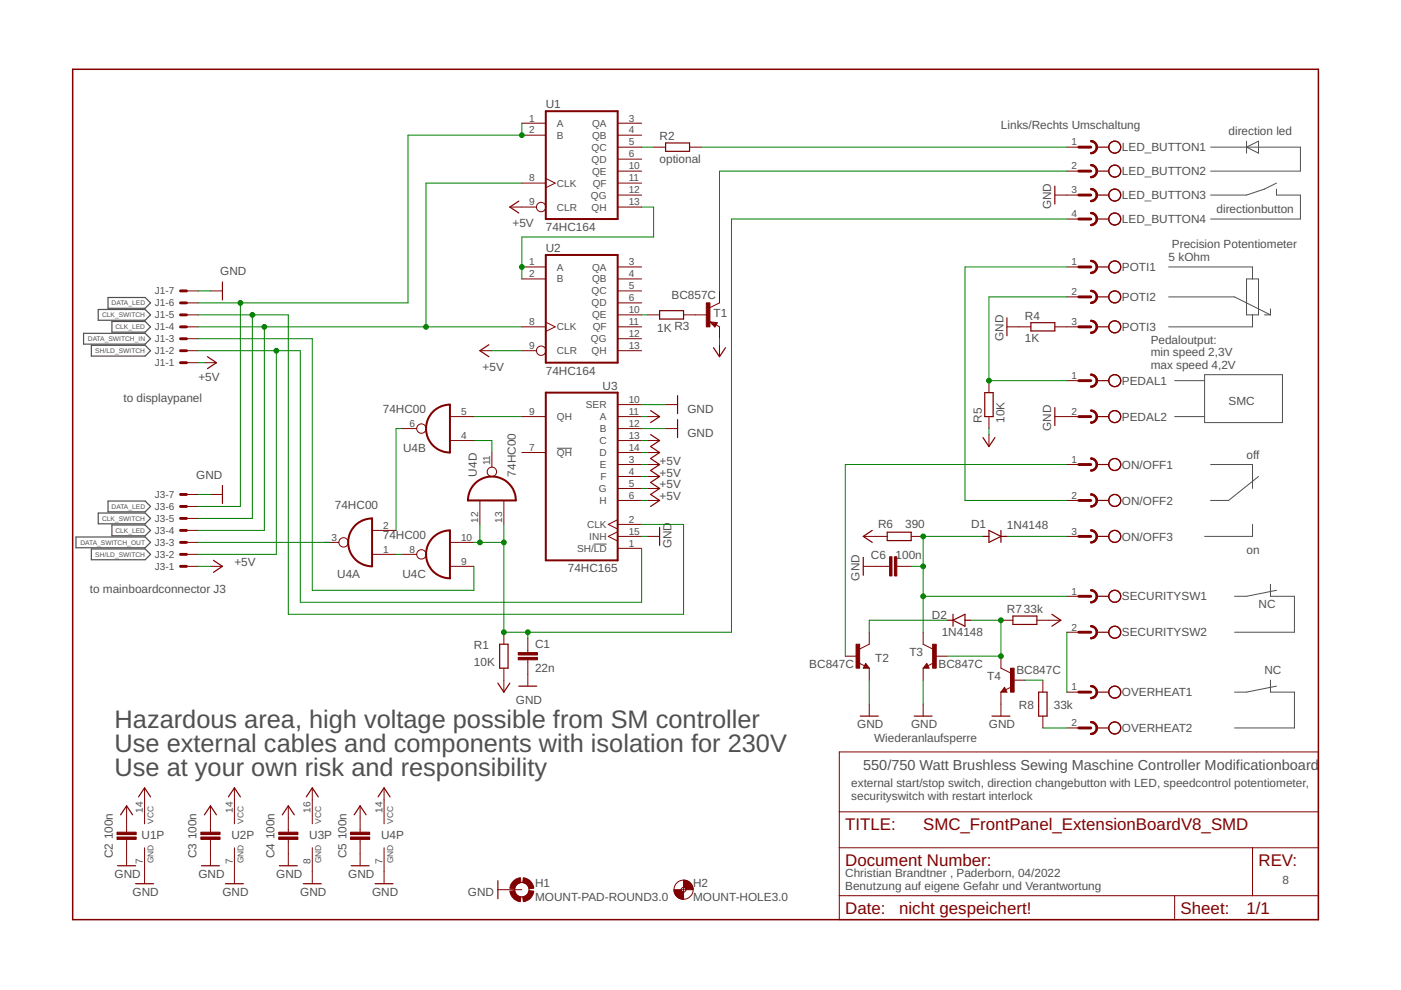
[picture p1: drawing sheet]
<svg xmlns="http://www.w3.org/2000/svg" width="297mm" height="210mm" viewBox="0 0 297 210" stroke-linecap="round" stroke-linejoin="round" font-family="sans-serif">
<g fill="none" stroke="#505050" stroke-width=".21">
<path d="M256.7 31.2h19v5.1h-19M264.3 29.9v2.6M264.3 31.2l2.5-1.3v2.6zM270.6 38.8l-2.5 1.3-3.8 1.3h-7.6M247.8 56.6h17.8v2.5M264.3 59.1h2.5v7.7h-2.5zM270.6 40.1v1.3h5.1v5h-19M247.8 62.9h13.9l7.7 3.9M255.4 79.4h16.5v10.2h-16.5zM265.6 66.8v2.5h-17.8M268.1 66.8h1.3M269.4 65.5v1.3"/>
<path d="M118.1 95h3.2M249 80.7h6.4M249 88.3h6.4M256.7 98.5h8.9v5.1M125.9 115.4h2.7M265.6 111.2v2.5h-10.2M266.8 101l-6.3 5.1h-3.8M269.4 123.9v2.5h5v7.6h-12.7M270.6 125.2l-6.3 1.2h-2.6M269.4 144.2v2.5h5v7.6h-12.7M270.6 145.5l-6.3 1.2h-2.6"/>
</g>
<path d="M17.7 70.7h13.1l1.1 1.1-1.1 1.2h-13.1zM19.4 73.2h11.4l1.1 1.2-1.1 1.1h-11.4zM20.8 65.6h10l1.1 1.2-1.1 1.1h-10zM22.9 63.1h7.9l1.1 1.1-1.1 1.2h-7.9zM23.7 68.2h7.1l1.1 1.1-1.1 1.1h-7.1zM16.1 113.9h14.7l1.1 1.1-1.1 1.1h-14.7zM19.4 116.4h11.4l1.1 1.1-1.1 1.2h-11.4zM20.8 108.8h10l1.1 1.1-1.1 1.2h-10zM22.9 106.2h7.9l1.1 1.2-1.1 1.1h-7.9zM23.7 111.3h7.1l1.1 1.2-1.1 1.1h-7.1z" fill="none" stroke="#505050" stroke-width=".25"/>
<path d="M115.7 23.6h15.3v22.8h-15.3zM115.7 54.1h15.3v22.8h-15.3zM91.9 87.2l1.6-1.1 1.9-.3v10.1a5.1 5.1 0 0 1-4.7-3.2 5.1 5.1 0 0 1 1.2-5.5zM115.7 83.2h15.3v35.6h-15.3zM75.4 111.3l1.6-1 1.9-.4v10.2a5.1 5.1 0 0 1-4.7-3.2 5.1 5.1 0 0 1 1.2-5.6zM91.9 113.8l1.6-1 1.9-.3v10.1a5.1 5.1 0 0 1-4.7-3.2 5.1 5.1 0 0 1 1.2-5.6zM100.6 102.6a5.1 5.1 0 0 1 5.6-1.2 5.1 5.1 0 0 1 3.2 4.7h-10.2l.2-1.3a5 5 0 0 1 1.2-2.2z" fill="none" stroke="#800000" stroke-width=".42"/>
<g fill="none" stroke="#800000" stroke-width=".21">
<path d="M110.6 26.1h5.1M110.6 28.7h5.1M110.6 38.8h5.1M115.7 37.8l2 1-2 1M131 26.1h5M131 28.7h5M131 31.2h5M131 33.7h5M131 38.8h5M131 36.3h5M138.6 31.2h2.5M146.2 31.2h2.5"/>
<path d="M226.2 31.2h2.5M226.2 36.3h2.5M108.1 43.9h5.6M110.6 56.6h5.1M110.6 59.1h5.1M131 43.9h5M131 41.4h5M131 56.6h5M131 59.1h5M223.6 41.4h5.1M226.2 56.6h2.5M226.2 46.4h2.5"/>
<path d="M39.5 61.7h2.6M39.5 64.2h2.6M39.5 69.3h2.6M39.5 74.4h2.6M39.5 66.8h2.6M39.5 71.8h2.6M39.5 76.9h2.6M43.3 76.9h2.6M44.6 61.7h2.6M101.7 74.4h2.6M110.6 69.3h5.1M110.6 74.4h3.1"/>
<path d="M115.7 68.3l2 1-2 1M131 61.7h5M131 64.2h5M131 69.3h5M131 74.4h5M131 66.8h5M131 71.8h5M137.3 66.8h2.5M144.9 66.8h5.1M150.5 68.2l1.6 .2-.5 .9zM151.8 68.9l.7 .4v2.5M152.5 61.7v2.5l-2 1"/>
<path d="M152.5 73.1v2.5M213.5 69.3h5.1M223.6 69.3h5.1M226.2 62.9h2.5M85.2 90.9h3.1M95.4 88.3h5.1M95.4 93.4h5.1M104.3 95.9v3.2M110.6 95.9h5.1M110.6 88.3h5.1M131 98.5h5M131 95.9h5"/>
<path d="M131 88.3h5M131 85.8h5M131 90.9h5M131 93.4h5M137.3 98.5h2.5M137.3 95.9h2.5M137.3 88.3h2.5M137.3 93.4h2.5M141.1 85.8h2.6M141.1 90.9h2.6M209.7 80.7v2.5M209.7 88.3v2.6"/>
<path d="M209.7 92.1v2.6M223.6 88.3h5.1M226.2 98.5h2.5M226.2 80.7h2.5M39.5 104.8h2.6M39.5 117.5h2.6M39.5 115h2.6M39.5 112.5h2.6M39.5 109.9h2.6M39.5 107.4h2.6M44.6 104.8h2.6M68.7 115h3.1"/>
<path d="M78.9 117.5h5.1M78.9 112.5h5.1M85.2 117.5h3.1M95.4 115h5.1M101.7 106.1v5.1M106.8 106.1v5.1M131 116.3h5M131 110.2l-2 1 2 1M131 111.2h5M131 101h5M131 103.6h5M131 106.1h5"/>
<path d="M131 112.7l-2 1 2 1M131 113.7h5M137.3 101h2.5M137.3 103.6h2.5M137.3 106.1h2.5M137.3 113.7h2.5M183 113.7h5.1M193.2 113.7h2.5M226.2 106.1h2.5M226.2 113.7h2.5M39.5 120.1h2.6M44.6 120.1h2.6"/>
<path d="M95.4 120.1h5.1M106.8 134v2.6M111.9 135.3v3.1M111.9 139.9v5.6M179.2 139.1h2.6M183 120.1h5.6M184.3 134v2.6l-2 1M190.1 120.1h3.1M195.7 134v2.6l2 1M198.2 139.1h2.6M212.2 131.5h2.6M212.2 139.1v2.6l2 1"/>
<path d="M219.8 131.5h5.1M226.2 126.4h2.5M226.2 134h2.5M106.8 141.7v5M177.9 159.4h101.6v35.6h-101.6zM182.1 140.5l1.2 .7M183.5 140.7l.8 1h-1.3zM184.3 141.7v2.5M184.3 149.3v2.5M195.7 141.7v2.5M195.7 149.3v2.5M196.5 140.7l.5 1h-1.3z"/>
<path d="M198 140.5l-1.3 .7M212.2 146.7v5.1M213 145.7l.5 1h-1.3zM214.5 145.6l-1.3 .6M214.8 144.2h2.5M221.1 144.2v2.5M221.1 151.8v2.5M226.2 146.7h2.5M226.2 154.3h2.5M26.8 170.9v5.5M26.8 178v5.6M30.6 167v7.7"/>
<path d="M30.6 179.7v7.7M44.6 170.9v5.5M44.6 178v5.6M49.7 167v7.7M49.7 179.7v7.7M61.1 170.9v5.5M61.1 178v5.6M66.2 167v7.7M66.2 179.7v7.7M76.3 170.9v5.5M76.3 178v5.6M81.4 167v7.7"/>
<path d="M81.4 179.7v7.7M177.9 179.7h101.6M177.9 172.1h101.6M265.6 179.7v10.2M105.6 188.6h5M144.4 188.6h1M144.9 188.1v1M177.9 189.9h101.6M249 189.9v5.1"/>
<circle cx="114.7" cy="43.9" r=".99"/>
<circle cx="114.7" cy="74.4" r=".99"/>
<circle cx="89.3" cy="90.9" r=".99"/>
<circle cx="72.8" cy="115" r=".99"/>
<circle cx="89.3" cy="117.5" r=".99"/>
<circle cx="104.3" cy="100" r=".99"/>
<circle cx="110.6" cy="188.6" r="1.52"/>
<circle cx="144.9" cy="188.6" r="2.03"/>
<circle cx="144.9" cy="188.6" r=".51"/>
</g>
<g fill="none" stroke="#800000" stroke-width=".25">
<path d="M141.1 30.3h5.1v1.8h-5.1zM223.6 39.5v3.8M232.5 31.2h2.6M232.5 36.3h2.6M47.2 59.8v3.8M110 42.6l-1.9 1.3 1.9 1.3M232.5 56.6h2.6M232.5 41.4h2.6M232.5 46.4h2.6M44 75.6l1.9 1.3-1.9 1.3M103.7 73.1l-2 1.3 2 1.2M139.8 65.9h5.1v1.7h-5.1z"/>
<path d="M151.3 73.7l1.2 1.9 1.3-1.9M151.9 68.5l-.4 .7-.7-.8 1 .1-.3 .4-.3-.2h.3M213.5 67.4v3.8M218.6 68.4h5v1.8h-5zM232.5 62.9h2.6M232.5 69.3h2.6M137.9 92.1l1.9 1.3-1.9 1.3 1.9 1.2-1.9 1.3 1.9 1.3-1.9 1.3 1.9 1.2-1.9 1.3 1.9 1.3-1.9 1.2 1.9 1.3-1.9 1.3M137.9 87.1l1.9 1.2-1.9 1.3M143.7 83.9v3.8M143.7 89v3.8M208.4 92.8l1.3 1.9 1.2-1.9M208.8 83.2h1.8v5.1h-1.8z"/>
<path d="M223.6 86.4v3.8M232.5 80.7h2.6M232.5 88.3h2.6M232.5 98.5h2.6M45.3 118.8l1.9 1.3-1.9 1.2M47.2 102.9v3.8M139.8 111.8v3.8M183 118.2v3.8M184.9 112.5l-1.9 1.2 1.9 1.3M188.1 112.8h5.1v1.8h-5.1zM208.4 113.7h1.3M209.7 112.5l2.5 1.2-2.5 1.3z"/>
<path d="M212.2 113.7h1.3M212.2 112.5v2.5M232.5 106.1h2.6M232.5 113.7h2.6M105.9 136.6h1.8v5.1h-1.8zM200.8 131.5h1.3M202.1 131.5l2.5-1.3v2.6zM202.1 130.2v2.6M204.6 131.5h1.3M214.8 130.6h5v1.8h-5zM223 130.2l1.9 1.3-1.9 1.3M232.5 126.4h2.6"/>
<path d="M232.5 134h2.6M105.6 144.8l1.2 1.9 1.3-1.9M110 145.5h3.8M182.4 151.8h3.8M183.5 141.2l.2 .2h-.4l.2-.5 .5 .6h-.7M193.8 151.8h3.8M196.5 141.2l-.1 .2h.3l-.2-.5-.5 .6h.7M210.3 151.8h3.8M213 146.2l-.1 .3h.3l-.2-.5-.5 .6h.7M220.2 146.7h1.8v5.1h-1.8zM232.5 146.7h2.6M232.5 154.3h2.6"/>
<path d="M25.6 172.8l1.2-1.9 1.3 1.9M29.4 169l1.2-2 1.3 2M43.3 172.8l1.3-1.9 1.3 1.9M48.4 169l1.3-2 1.3 2M59.9 172.8l1.2-1.9 1.3 1.9M64.9 169l1.3-2 1.3 2M75.1 172.8l1.2-1.9 1.3 1.9M80.2 169l1.2-2 1.3 2M24.9 183.6h3.8M28.7 187.4h3.9M42.7 183.6h3.8M47.8 187.4h3.8"/>
<path d="M59.2 183.6h3.8M64.3 187.4h3.8M74.5 183.6h3.8M79.5 187.4h3.8M105.6 186.7v3.8"/>
<circle cx="236.3" cy="31.2" r="1.27"/>
<circle cx="236.3" cy="36.3" r="1.27"/>
<circle cx="236.3" cy="56.6" r="1.27"/>
<circle cx="236.3" cy="46.4" r="1.27"/>
<circle cx="236.3" cy="41.4" r="1.27"/>
<circle cx="236.3" cy="69.3" r="1.27"/>
<circle cx="236.3" cy="62.9" r="1.27"/>
<circle cx="236.3" cy="88.3" r="1.27"/>
<circle cx="236.3" cy="98.5" r="1.27"/>
<circle cx="236.3" cy="80.7" r="1.27"/>
<circle cx="236.3" cy="106.1" r="1.27"/>
<circle cx="236.3" cy="113.7" r="1.27"/>
<circle cx="236.3" cy="126.4" r="1.27"/>
<circle cx="236.3" cy="134" r="1.27"/>
<circle cx="236.3" cy="154.3" r="1.27"/>
<circle cx="236.3" cy="146.7" r="1.27"/>
</g>
<path d="M15.4 14.7h264.1v180.3h-264.1z" fill="none" stroke="#800000" stroke-width=".32"/>
<g fill="none" stroke="#800000" stroke-width=".61">
<path d="M228.7 31.2h2.6M228.7 36.3h2.6M228.7 56.6h2.6M228.7 41.4h2.6M228.7 46.4h2.6M38.3 76.9h1.2M38.3 74.4h1.2M38.3 71.8h1.2M38.3 69.3h1.2M38.3 66.8h1.2M38.3 64.2h1.2M38.3 61.7h1.2"/>
<path d="M228.7 69.3h2.6M228.7 62.9h2.6M228.7 80.7h2.6M228.7 88.3h2.6M228.7 98.5h2.6M38.3 117.5h1.2M38.3 115h1.2M38.3 112.5h1.2M38.3 109.9h1.2M38.3 107.4h1.2M38.3 104.8h1.2M228.7 106.1h2.6"/>
<path d="M228.7 113.7h2.6M38.3 120.1h1.2M228.7 126.4h2.6M228.7 134h2.6M228.7 146.7h2.6M228.7 154.3h2.6"/>
</g>
<g fill="#800000" stroke="#800000" stroke-width=".21">
<path d="M109.9 139.4h4v.5h-4z"/>
<path d="M109.9 138.4h4v.5h-4z"/>
<path d="M189.6 118h.5v4.1h-.5z"/>
<path d="M188.6 118h.5v4.1h-.5z"/>
<path d="M24.8 176.4h4.1v.6h-4.1z"/>
<path d="M24.8 177.5h4.1v.5h-4.1z"/>
<path d="M42.6 176.4h4.1v.6h-4.1z"/>
<path d="M42.6 177.5h4.1v.5h-4.1z"/>
<path d="M59.1 176.4h4.1v.6h-4.1z"/>
<path d="M59.1 177.5h4.1v.5h-4.1z"/>
<path d="M74.3 176.4h4.1v.6h-4.1z"/>
<path d="M74.3 177.5h4.1v.5h-4.1z"/>
<path d="M149.8 64.2h.7v5.1h-.7z"/>
<path d="M181.5 136.6h.8v5.1h-.8z"/>
<path d="M197.7 136.6h.8v5.1h-.8z"/>
<path d="M214.2 141.7h.8v5h-.8z"/>
</g>
<g fill="#800000" stroke="#800000" stroke-width=".21">
<path d="M231.3 55.2a1.37 1.37 0 0 1 1.4 1.4h-.3l-.1-.5-.3-.4-.7-.2z" fill-rule="evenodd"/>
<path d="M231.3 57.7l.7-.2 .3-.4 .1-.5h.3a1.37 1.37 0 0 1-1.4 1.4z" fill-rule="evenodd"/>
<path d="M231.3 55.2a1.4 1.4 0 0 1 1.4 1.4 1.4 1.4 0 0 1-1.4 1.4v-.3a1.14 1.14 0 0 0 1.1-1.1 1.14 1.14 0 0 0-1.1-1.1z" fill-rule="evenodd"/>
<path d="M231.3 61.6a1.37 1.37 0 0 1 1.4 1.3h-.3l-.1-.5-.3-.4-.7-.2z" fill-rule="evenodd"/>
<path d="M231.3 64.1l.7-.3 .3-.4 .1-.5h.3a1.37 1.37 0 0 1-1.4 1.4z" fill-rule="evenodd"/>
<path d="M231.3 61.6a1.4 1.4 0 0 1 1.4 1.3 1.4 1.4 0 0 1-1.4 1.4v-.2a1.14 1.14 0 0 0 1.1-1.2 1.14 1.14 0 0 0-1.1-1.1z" fill-rule="evenodd"/>
<path d="M231.3 67.9a1.37 1.37 0 0 1 1.4 1.4h-.3l-.1-.5-.3-.4-.7-.2z" fill-rule="evenodd"/>
<path d="M231.3 70.4l.7-.2 .3-.4 .1-.5h.3a1.37 1.37 0 0 1-1.4 1.4z" fill-rule="evenodd"/>
<path d="M231.3 67.9a1.39 1.39 0 0 1 1.4 1.4 1.39 1.39 0 0 1-1.4 1.4v-.3a1.13 1.13 0 0 0 1.1-1.1 1.13 1.13 0 0 0-1.1-1.1z" fill-rule="evenodd"/>
<path d="M231.3 29.8a1.37 1.37 0 0 1 1.4 1.4h-.3l-.1-.5-.3-.4-.7-.2z" fill-rule="evenodd"/>
<path d="M231.3 32.3l.7-.2 .3-.4 .1-.5h.3a1.37 1.37 0 0 1-1.4 1.4z" fill-rule="evenodd"/>
<path d="M231.3 29.8a1.4 1.4 0 0 1 1.4 1.4 1.4 1.4 0 0 1-1.4 1.4v-.3a1.14 1.14 0 0 0 1.1-1.1 1.14 1.14 0 0 0-1.1-1.1z" fill-rule="evenodd"/>
<path d="M231.3 34.9a1.37 1.37 0 0 1 1.4 1.4h-.3l-.1-.5-.3-.4-.7-.3z" fill-rule="evenodd"/>
<path d="M231.3 37.4l.7-.2 .3-.4 .1-.5h.3a1.37 1.37 0 0 1-1.4 1.4z" fill-rule="evenodd"/>
<path d="M231.3 34.9a1.4 1.4 0 0 1 1.4 1.4 1.4 1.4 0 0 1-1.4 1.4v-.3a1.14 1.14 0 0 0 1.1-1.1 1.14 1.14 0 0 0-1.1-1.2z" fill-rule="evenodd"/>
<path d="M231.3 40a1.37 1.37 0 0 1 1.4 1.4h-.3l-.1-.5-.3-.4-.7-.3z" fill-rule="evenodd"/>
<path d="M231.3 42.5l.7-.3 .3-.4 .1-.4h.3a1.37 1.37 0 0 1-1.4 1.4z" fill-rule="evenodd"/>
<path d="M231.3 40a1.4 1.4 0 0 1 1.4 1.4 1.4 1.4 0 0 1-1.4 1.4v-.3a1.14 1.14 0 0 0 1.1-1.1 1.14 1.14 0 0 0-1.1-1.2z" fill-rule="evenodd"/>
<path d="M231.3 45a1.37 1.37 0 0 1 1.4 1.4h-.3l-.1-.5-.3-.3-.7-.3z" fill-rule="evenodd"/>
<path d="M231.3 47.6l.7-.3 .3-.4 .1-.5h.3a1.37 1.37 0 0 1-1.4 1.4z" fill-rule="evenodd"/>
<path d="M231.3 45a1.4 1.4 0 0 1 1.4 1.4 1.4 1.4 0 0 1-1.4 1.4v-.2a1.14 1.14 0 0 0 1.1-1.2 1.14 1.14 0 0 0-1.1-1.1z" fill-rule="evenodd"/>
<path d="M231.3 79.3a1.37 1.37 0 0 1 1.4 1.4h-.3l-.1-.5-.3-.4-.7-.2z" fill-rule="evenodd"/>
<path d="M231.3 81.9l.7-.3 .3-.4 .1-.5h.3a1.37 1.37 0 0 1-1.4 1.4z" fill-rule="evenodd"/>
<path d="M231.3 79.3a1.4 1.4 0 0 1 1.4 1.4 1.4 1.4 0 0 1-1.4 1.4v-.2a1.14 1.14 0 0 0 1.1-1.2 1.14 1.14 0 0 0-1.1-1.1z" fill-rule="evenodd"/>
<path d="M231.3 86.9a1.37 1.37 0 0 1 1.4 1.4h-.3l-.1-.5-.3-.4-.7-.2z" fill-rule="evenodd"/>
<path d="M231.3 89.5l.7-.3 .3-.4 .1-.5h.3a1.37 1.37 0 0 1-1.4 1.4z" fill-rule="evenodd"/>
<path d="M231.3 86.9a1.4 1.4 0 0 1 1.4 1.4 1.4 1.4 0 0 1-1.4 1.4v-.2a1.14 1.14 0 0 0 1.1-1.2 1.14 1.14 0 0 0-1.1-1.1z" fill-rule="evenodd"/>
<path d="M231.3 125a1.37 1.37 0 0 1 1.4 1.4h-.3l-.1-.5-.3-.4-.7-.2z" fill-rule="evenodd"/>
<path d="M231.3 127.6l.7-.3 .3-.4 .1-.5h.3a1.37 1.37 0 0 1-1.4 1.4z" fill-rule="evenodd"/>
<path d="M231.3 125a1.4 1.4 0 0 1 1.4 1.4 1.4 1.4 0 0 1-1.4 1.4v-.2a1.14 1.14 0 0 0 1.1-1.2 1.14 1.14 0 0 0-1.1-1.1z" fill-rule="evenodd"/>
<path d="M231.3 132.7a1.37 1.37 0 0 1 1.4 1.3h-.3l-.1-.5-.3-.3-.7-.3z" fill-rule="evenodd"/>
<path d="M231.3 135.2l.7-.3 .3-.4 .1-.5h.3a1.37 1.37 0 0 1-1.4 1.4z" fill-rule="evenodd"/>
<path d="M231.3 132.7a1.4 1.4 0 0 1 1.4 1.3 1.4 1.4 0 0 1-1.4 1.4v-.2a1.14 1.14 0 0 0 1.1-1.2 1.14 1.14 0 0 0-1.1-1.1z" fill-rule="evenodd"/>
<path d="M231.3 97.1a1.37 1.37 0 0 1 1.4 1.4h-.3l-.1-.5-.3-.4-.7-.3z" fill-rule="evenodd"/>
<path d="M231.3 99.6l.7-.2 .3-.4 .1-.5h.3a1.37 1.37 0 0 1-1.4 1.4z" fill-rule="evenodd"/>
<path d="M231.3 97.1a1.4 1.4 0 0 1 1.4 1.4 1.4 1.4 0 0 1-1.4 1.4v-.3a1.14 1.14 0 0 0 1.1-1.1 1.14 1.14 0 0 0-1.1-1.2z" fill-rule="evenodd"/>
<path d="M231.3 104.7a1.37 1.37 0 0 1 1.4 1.4h-.3l-.1-.5-.3-.4-.7-.2z" fill-rule="evenodd"/>
<path d="M231.3 107.3l.7-.3 .3-.4 .1-.5h.3a1.37 1.37 0 0 1-1.4 1.4z" fill-rule="evenodd"/>
<path d="M231.3 104.7a1.4 1.4 0 0 1 1.4 1.4 1.4 1.4 0 0 1-1.4 1.4v-.2a1.14 1.14 0 0 0 1.1-1.2 1.14 1.14 0 0 0-1.1-1.1z" fill-rule="evenodd"/>
<path d="M231.3 112.3a1.37 1.37 0 0 1 1.4 1.4h-.3l-.1-.5-.3-.4-.7-.2z" fill-rule="evenodd"/>
<path d="M231.3 114.9l.7-.3 .3-.4 .1-.5h.3a1.37 1.37 0 0 1-1.4 1.4z" fill-rule="evenodd"/>
<path d="M231.3 112.3a1.4 1.4 0 0 1 1.4 1.4 1.4 1.4 0 0 1-1.4 1.4v-.2a1.14 1.14 0 0 0 1.1-1.2 1.14 1.14 0 0 0-1.1-1.1z" fill-rule="evenodd"/>
<path d="M111 186.1a2.53 2.53 0 0 1 2.2 2.2l-1 .1a1.51 1.51 0 0 0-1.4-1.3z" fill-rule="evenodd"/>
<path d="M108.7 187l.6-.6 1-.3 .1 1-.8 .5-.5 .8-1-.1 .1-.6z" fill-rule="evenodd"/>
<path d="M108.1 189l1-.2 .2 .7a1.4 1.4 0 0 0 1.1 .7l-.1 1a2.52 2.52 0 0 1-2.2-2.2z" fill-rule="evenodd"/>
<path d="M110.8 190.2l.9-.5 .5-.9 1 .2a2.52 2.52 0 0 1-2.2 2.2z" fill-rule="evenodd"/>
<path d="M231.3 145.4a1.37 1.37 0 0 1 1.4 1.3h-.3l-.1-.5-.3-.4-.7-.2z" fill-rule="evenodd"/>
<path d="M231.3 147.9l.7-.3 .3-.4 .1-.5h.3a1.37 1.37 0 0 1-1.4 1.4z" fill-rule="evenodd"/>
<path d="M231.3 145.4a1.4 1.4 0 0 1 1.4 1.3 1.4 1.4 0 0 1-1.4 1.4v-.2a1.14 1.14 0 0 0 1.1-1.2 1.14 1.14 0 0 0-1.1-1.1z" fill-rule="evenodd"/>
<path d="M231.3 153a1.37 1.37 0 0 1 1.4 1.3h-.3l-.1-.4-.3-.4-.7-.3z" fill-rule="evenodd"/>
<path d="M231.3 155.5l.7-.2 .3-.4 .1-.6h.3a1.37 1.37 0 0 1-1.4 1.4z" fill-rule="evenodd"/>
<path d="M231.3 153a1.39 1.39 0 0 1 1.4 1.4 1.39 1.39 0 0 1-1.4 1.3v-.2a1.13 1.13 0 0 0 1.1-1.1 1.13 1.13 0 0 0-1.1-1.2z" fill-rule="evenodd"/>
<path d="M144.9 186.6a2.04 2.04 0 0 1 2.1 2h-1.6l-.2-.4-.3-.1z" fill-rule="evenodd"/>
<path d="M142.9 188.6h1.5l.1 .3 .4 .2v1.6a2 2 0 0 1-2-2.1z" fill-rule="evenodd"/>
</g>
<g fill="none" stroke="#008000" stroke-width=".21">
<path d="M110.6 38.8h-20.3v30.5M110.6 26.1v2.6h-24.1v35.5h-44.4M136 31.2h2.6M148.7 31.2h77.5M226.2 36.3h-73.7v25.4M136 43.9h2.6v6.3h-28v8.9M226.2 56.6h-21.6v49.5h21.6M226.2 46.4h-71.1v87.6h-48.3v-22.8M42.1 61.7h2.5M42.1 76.9h1.2M42.1 74.4h21.6v53.3h72.3v-11.4M42.1 69.3h68.5"/>
<path d="M42.1 66.8h19v63.4h83.8v-19h-8.9M42.1 71.8h24.1v53.4h34.3v-5.1M51 64.2v43.2h-8.9M53.5 66.8v43.1h-11.4M56 69.3v43.2h-13.9M58.6 74.4v43.1h-16.5M104.3 74.4h6.3M136 66.8h1.3M152.5 71.8v1.3M226.2 62.9h-16.5v17.8h16.5M85.2 90.9h-1.2v21.6M100.5 93.4h3.8v2.5"/>
<path d="M100.5 88.3h10.1M136 85.8h5.1M136 90.9h5.1M136 98.5h1.3M136 95.9h1.3M136 93.4h1.3M136 88.3h1.3M209.7 90.9v1.2M226.2 98.5h-47v40.6M42.1 104.8h2.5M42.1 115h27.9M84 117.5h1.2"/>
<path d="M100.5 115h6.3M101.7 111.2v3.8M136 113.7h1.3M136 101h1.3M136 103.6h1.3M136 106.1h1.3M208.4 113.7h-12.7v20.3M213.5 113.7h12.7M42.1 120.1h2.5M111.9 134v1.3M193.2 120.1h2.5M195.7 126.4h30.5"/>
<path d="M200.8 131.5h-16.5v2.5M205.9 131.5h6.3v7.6h-11.4M226.2 134v12.7M184.3 144.2v5.1M195.7 144.2v5.1M217.3 144.2h3.8M221.1 154.3h5.1"/>
</g>
<g fill="#008000" stroke="#008000" stroke-width=".21">
<circle cx="90.3" cy="69.3" r=".51"/>
<circle cx="56" cy="69.3" r=".51"/>
<circle cx="110.6" cy="28.7" r=".51"/>
<circle cx="51" cy="64.2" r=".51"/>
<circle cx="110.6" cy="56.6" r=".51"/>
<circle cx="53.5" cy="66.8" r=".51"/>
<circle cx="58.6" cy="74.4" r=".51"/>
<circle cx="101.7" cy="115" r=".51"/>
<circle cx="106.8" cy="115" r=".51"/>
<circle cx="111.9" cy="134" r=".51"/>
<circle cx="106.8" cy="134" r=".51"/>
<circle cx="209.7" cy="80.7" r=".51"/>
<circle cx="195.7" cy="126.4" r=".51"/>
<circle cx="195.7" cy="113.7" r=".51"/>
<circle cx="195.7" cy="120.1" r=".51"/>
<circle cx="212.2" cy="131.5" r=".51"/>
<circle cx="212.2" cy="139.1" r=".51"/>
</g>
<g font-size="5.4" fill="#505050">
<text x="24.3" y="154.4">Hazardous area, high voltage possible from SM controller</text>
<text x="24.3" y="159.4">Use external cables and components with isolation for 230V</text>
<text x="24.3" y="164.5">Use at your own risk and responsibility</text>
</g>
<g font-size="3.6" fill="#800000">
<text x="179.2" y="175.9">TITLE:</text>
<text x="195.7" y="175.9">SMC_FrontPanel_ExtensionBoardV8_SMD</text>
<text x="179.2" y="183.6">Document Number:</text>
<text x="266.8" y="183.6">REV:</text>
<text x="179.2" y="193.7">Date:</text>
<text x="190.6" y="193.7">nicht gespeichert!</text>
<text x="250.3" y="193.7">Sheet:</text>
<text x="264.3" y="193.7">1/1</text>
</g>
<text font-size="3.1" fill="#505050" x="183" y="163.2">550/750 Watt Brushless Sewing Maschine Controller Modificationboard</text>
<g font-size="2.5" fill="#505050">
<text x="115.7" y="22.9">U1</text>
<text x="139.8" y="29.7">R2</text>
<text x="212.2" y="27.4">Links/Rechts Umschaltung</text>
<text x="260.5" y="28.7">direction led</text>
<text x="139.8" y="34.5">optional</text>
<text x="237.9" y="32.1">LED_BUTTON1</text>
<text x="237.9" y="37.2">LED_BUTTON2</text>
<text x="222.9" y="44.4" transform="rotate(-90 222.9 44.4)">GND</text>
<text x="237.9" y="42.2">LED_BUTTON3</text>
<text x="237.9" y="47.3">LED_BUTTON4</text>
<text x="257.9" y="45.2">directionbutton</text>
<text x="108.7" y="48.2">+5V</text>
<text x="115.7" y="49">74HC164</text>
<text x="115.7" y="53.4">U2</text>
<text x="248.5" y="52.7">Precision Potentiometer</text>
<text x="46.7" y="58.4">GND</text>
<text x="237.9" y="57.5">POTI1</text>
<text x="247.8" y="55.3">5 kOhm</text>
<text x="142.4" y="63.4">BC857C</text>
<text x="237.9" y="63.8">POTI2</text>
<text x="139.3" y="70.3">1K R3</text>
<text x="151.3" y="67.3">T1</text>
<text x="217.3" y="67.8">R4</text>
<text x="237.9" y="70.2">POTI3</text>
<text x="212.7" y="72.3" transform="rotate(-90 212.7 72.3)">GND</text>
<text x="217.3" y="72.6">1K</text>
<text x="244" y="72.8">Pedaloutput:</text>
<text x="244" y="75.5">min speed 2,3V</text>
<text x="42.1" y="80.7">+5V</text>
<text x="102.3" y="78.7">+5V</text>
<text x="115.7" y="79.4">74HC164</text>
<text x="127.8" y="82.6">U3</text>
<text x="237.9" y="81.6">PEDAL1</text>
<text x="244" y="78.2">max speed 4,2V</text>
<text x="26.2" y="85.2">to displaypanel</text>
<text x="81.2" y="87.6">74HC00</text>
<text x="145.7" y="87.6">GND</text>
<text x="208.2" y="89.6" transform="rotate(-90 208.2 89.6)">R5</text>
<text x="213" y="89.6" transform="rotate(-90 213 89.6)">10K</text>
<text x="237.9" y="89.2">PEDAL2</text>
<text x="260.5" y="85.8">SMC</text>
<text x="85.5" y="95.8">U4B</text>
<text x="145.7" y="92.7">GND</text>
<text x="222.9" y="91.3" transform="rotate(-90 222.9 91.3)">GND</text>
<text x="41.6" y="101.5">GND</text>
<text x="101.1" y="101" transform="rotate(-90 101.1 101)">U4D</text>
<text x="109.4" y="101" transform="rotate(-90 109.4 101)">74HC00</text>
<text x="139.8" y="98.5">+5V</text>
<text x="139.8" y="101">+5V</text>
<text x="237.9" y="99.4">ON/OFF1</text>
<text x="264.3" y="97.2">off</text>
<text x="71" y="107.9">74HC00</text>
<text x="139.8" y="103.6">+5V</text>
<text x="139.8" y="106.1">+5V</text>
<text x="237.9" y="107">ON/OFF2</text>
<text x="186.2" y="111.9">R6</text>
<text x="191.9" y="112">390</text>
<text x="205.9" y="112">D1</text>
<text x="213.5" y="112.2">1N4148</text>
<text x="81.2" y="114.2">74HC00</text>
<text x="142.4" y="116.3" transform="rotate(-90 142.4 116.3)">GND</text>
<text x="184.6" y="118.4">C6</text>
<text x="189.9" y="118.4">100n</text>
<text x="237.9" y="114.6">ON/OFF3</text>
<text x="264.3" y="117.5">on</text>
<text x="19" y="125.8">to mainboardconnector J3</text>
<text x="49.7" y="120.1">+5V</text>
<text x="71.5" y="122.5">U4A</text>
<text x="85.3" y="122.5">U4C</text>
<text x="120.4" y="121.3">74HC165</text>
<text x="182.3" y="123.1" transform="rotate(-90 182.3 123.1)">GND</text>
<text x="197.6" y="131.2">D2</text>
<text x="213.5" y="130">R733k</text>
<text x="237.9" y="127.3">SECURITYSW1</text>
<text x="266.8" y="129">NC</text>
<text x="100.5" y="137.6">R1</text>
<text x="113.4" y="137.5">C1</text>
<text x="199.7" y="134.8">1N4148</text>
<text x="237.9" y="134.9">SECURITYSW2</text>
<text x="100.5" y="141.2">10K</text>
<text x="113.4" y="142.5">22n</text>
<text x="171.6" y="141.7">BC847C</text>
<text x="185.6" y="140.4">T2</text>
<text x="192.8" y="139.1">T3</text>
<text x="199" y="141.7">BC847C</text>
<text x="215.5" y="142.9">BC847C</text>
<text x="268.1" y="142.9">NC</text>
<text x="109.4" y="149.3">GND</text>
<text x="209.3" y="144.2">T4</text>
<text x="237.9" y="147.6">OVERHEAT1</text>
<text x="181.8" y="154.4">GND</text>
<text x="193.2" y="154.4">GND</text>
<text x="209.7" y="154.4">GND</text>
<text x="216" y="150.3">R8</text>
<text x="223.4" y="150.3">33k</text>
<text x="237.9" y="155.2">OVERHEAT2</text>
<text x="185.3" y="157.4">Wiederanlaufsperre</text>
<text x="180.5" y="166.9">external start/stop switch, direction changebutton with LED, speedcontrol potentiometer,</text>
<text x="180.5" y="169.6">securityswitch with restart interlock</text>
<text x="23.9" y="178" transform="rotate(-90 23.9 178)">100n</text>
<text x="30" y="177.8">U1P</text>
<text x="41.7" y="178" transform="rotate(-90 41.7 178)">100n</text>
<text x="49.1" y="177.8">U2P</text>
<text x="58.2" y="178" transform="rotate(-90 58.2 178)">100n</text>
<text x="65.6" y="177.8">U3P</text>
<text x="73.4" y="178" transform="rotate(-90 73.4 178)">100n</text>
<text x="80.8" y="177.8">U4P</text>
<text x="23.9" y="181.9" transform="rotate(-90 23.9 181.9)">C2</text>
<text x="41.7" y="181.9" transform="rotate(-90 41.7 181.9)">C3</text>
<text x="58.2" y="181.9" transform="rotate(-90 58.2 181.9)">C4</text>
<text x="73.4" y="181.9" transform="rotate(-90 73.4 181.9)">C5</text>
<text x="179.2" y="186">Christian Brandtner , Paderborn, 04/2022</text>
<text x="24.3" y="186.1">GND</text>
<text x="28.1" y="189.9">GND</text>
<text x="42.1" y="186.1">GND</text>
<text x="47.2" y="189.9">GND</text>
<text x="58.6" y="186.1">GND</text>
<text x="63.7" y="189.9">GND</text>
<text x="73.8" y="186.1">GND</text>
<text x="78.9" y="189.9">GND</text>
<text x="99.2" y="189.9">GND</text>
<text x="113.4" y="191.1">MOUNT-PAD-ROUND3.0</text>
<text x="113.4" y="188.1">H1</text>
<text x="147" y="191.1">MOUNT-HOLE3.0</text>
<text x="147" y="188.1">H2</text>
<text x="179.2" y="188.6">Benutzung auf eigene Gefahr und Verantwortung</text>
<text x="271.9" y="187.4">8</text>
</g>
<g font-size="2.1" fill="#505050">
<text x="112.2" y="25.8">1</text>
<text x="112.2" y="28.3">2</text>
<text x="118.1" y="26.9">A</text>
<text x="118.1" y="29.4">B</text>
<text x="125.5" y="26.9">QA</text>
<text x="125.5" y="29.4">QB</text>
<text x="133.3" y="25.8">3</text>
<text x="133.3" y="28.3">4</text>
<text x="125.4" y="32">QC</text>
<text x="125.4" y="34.5">QD</text>
<text x="133.3" y="30.8">5</text>
<text x="133.3" y="33.4">6</text>
<text x="133.3" y="35.9">10</text>
<text x="227.2" y="30.8">1</text>
<text x="227.2" y="35.9">2</text>
<text x="112.2" y="38.5">8</text>
<text x="118.1" y="39.6">CLK</text>
<text x="125.5" y="37">QE</text>
<text x="125.7" y="39.6">QF</text>
<text x="133.3" y="38.5">11</text>
<text x="133.3" y="41">12</text>
<text x="227.2" y="41">3</text>
<text x="112.2" y="43.5">9</text>
<text x="118.1" y="44.7">CLR</text>
<text x="125.3" y="42.1">QG</text>
<text x="125.4" y="44.7">QH</text>
<text x="133.3" y="43.5">13</text>
<text x="227.2" y="46.1">4</text>
<text x="112.2" y="56.2">1</text>
<text x="112.2" y="58.8">2</text>
<text x="118.1" y="57.4">A</text>
<text x="118.1" y="59.9">B</text>
<text x="125.5" y="57.4">QA</text>
<text x="125.5" y="59.9">QB</text>
<text x="133.3" y="56.2">3</text>
<text x="133.3" y="58.8">4</text>
<text x="227.2" y="56.2">1</text>
<text x="32.8" y="65">J1-6</text>
<text x="32.8" y="62.4">J1-7</text>
<text x="125.4" y="62.4">QC</text>
<text x="125.4" y="65">QD</text>
<text x="133.3" y="61.3">5</text>
<text x="133.3" y="63.9">6</text>
<text x="227.2" y="62.6">2</text>
<text x="32.8" y="70.1">J1-4</text>
<text x="32.8" y="67.5">J1-5</text>
<text x="112.2" y="68.9">8</text>
<text x="118.1" y="70.1">CLK</text>
<text x="125.5" y="67.5">QE</text>
<text x="125.7" y="70.1">QF</text>
<text x="133.3" y="66.4">10</text>
<text x="133.3" y="68.9">11</text>
<text x="133.3" y="71.5">12</text>
<text x="227.2" y="68.9">3</text>
<text x="32.8" y="77.7">J1-1</text>
<text x="32.8" y="75.1">J1-2</text>
<text x="32.8" y="72.6">J1-3</text>
<text x="112.2" y="74">9</text>
<text x="118.1" y="75.1">CLR</text>
<text x="125.3" y="72.6">QG</text>
<text x="125.4" y="75.1">QH</text>
<text x="133.3" y="74">13</text>
<text x="227.2" y="80.4">1</text>
<text x="97.7" y="88">5</text>
<text x="112.2" y="88">9</text>
<text x="118.1" y="89.1">QH</text>
<text x="124.2" y="86.6">SER</text>
<text x="127.2" y="89.1">A</text>
<text x="133.3" y="85.4">10</text>
<text x="133.3" y="88">11</text>
<text x="227.2" y="88">2</text>
<text x="86.8" y="90.5">6</text>
<text x="97.7" y="93.1">4</text>
<text x="112.2" y="95.6">7</text>
<text x="127.1" y="94.2">C</text>
<text x="127.2" y="91.6">B</text>
<text x="133.3" y="90.5">12</text>
<text x="133.3" y="93.1">13</text>
<text x="133.3" y="95.6">14</text>
<text x="103.9" y="98.7" transform="rotate(-90 103.9 98.7)">11</text>
<text x="118.1" y="96.7">QH</text>
<text x="127.1" y="96.7">D</text>
<text x="127.2" y="99.3">E</text>
<text x="127.3" y="101.8">F</text>
<text x="133.3" y="98.1">3</text>
<text x="133.3" y="100.7">4</text>
<text x="227.2" y="98.1">1</text>
<text x="32.8" y="105.6">J3-7</text>
<text x="127" y="104.3">G</text>
<text x="127.1" y="106.9">H</text>
<text x="133.3" y="103.2">5</text>
<text x="133.3" y="105.8">6</text>
<text x="227.2" y="105.8">2</text>
<text x="32.8" y="113.2">J3-4</text>
<text x="32.8" y="110.7">J3-5</text>
<text x="32.8" y="108.1">J3-6</text>
<text x="81.2" y="112.1">2</text>
<text x="101.4" y="110.8" transform="rotate(-90 101.4 110.8)">12</text>
<text x="106.5" y="110.8" transform="rotate(-90 106.5 110.8)">13</text>
<text x="124.5" y="112">CLK</text>
<text x="133.3" y="110.8">2</text>
<text x="133.3" y="113.4">15</text>
<text x="227.2" y="113.4">3</text>
<text x="32.8" y="118.3">J3-2</text>
<text x="32.8" y="115.8">J3-3</text>
<text x="70.3" y="114.6">3</text>
<text x="81.2" y="117.2">1</text>
<text x="86.8" y="117.2">8</text>
<text x="97.7" y="119.7">9</text>
<text x="97.7" y="114.6">10</text>
<text x="122.3" y="117">SH/LD</text>
<text x="124.9" y="114.5">INH</text>
<text x="133.3" y="115.9">1</text>
<text x="32.8" y="120.8">J3-1</text>
<text x="227.2" y="126.1">1</text>
<text x="227.2" y="133.7">2</text>
<text x="227.2" y="146.4">1</text>
<text x="227.2" y="154">2</text>
<text x="30.3" y="172.3" transform="rotate(-90 30.3 172.3)">14</text>
<text x="49.3" y="172.3" transform="rotate(-90 49.3 172.3)">14</text>
<text x="65.8" y="172.3" transform="rotate(-90 65.8 172.3)">16</text>
<text x="81.1" y="172.3" transform="rotate(-90 81.1 172.3)">14</text>
<text x="30.3" y="183.3" transform="rotate(-90 30.3 183.3)">7</text>
<text x="49.3" y="183.3" transform="rotate(-90 49.3 183.3)">7</text>
<text x="65.8" y="183.3" transform="rotate(-90 65.8 183.3)">8</text>
<text x="81.1" y="183.3" transform="rotate(-90 81.1 183.3)">7</text>
</g>
<g font-size="1.8" fill="#505050">
<text x="32.6" y="174.7" transform="rotate(-90 32.6 174.7)">VCC</text>
<text x="51.6" y="174.7" transform="rotate(-90 51.6 174.7)">VCC</text>
<text x="68.1" y="174.7" transform="rotate(-90 68.1 174.7)">VCC</text>
<text x="83.3" y="174.7" transform="rotate(-90 83.3 174.7)">VCC</text>
<text x="32.6" y="183.1" transform="rotate(-90 32.6 183.1)">GND</text>
<text x="51.6" y="183.1" transform="rotate(-90 51.6 183.1)">GND</text>
<text x="68.1" y="183.1" transform="rotate(-90 68.1 183.1)">GND</text>
<text x="83.3" y="183.1" transform="rotate(-90 83.3 183.1)">GND</text>
</g>
<g font-size="1.4" fill="#505050">
<text x="23.7" y="64.7">DATA_LED</text>
<text x="21.6" y="67.3">CLK_SWITCH</text>
<text x="24.5" y="69.8">CLK_LED</text>
<text x="18.6" y="72.3">DATA_SWITCH_IN</text>
<text x="20.2" y="74.9">SH/LD_SWITCH</text>
<text x="23.7" y="107.9">DATA_LED</text>
<text x="21.6" y="110.4">CLK_SWITCH</text>
<text x="24.5" y="113">CLK_LED</text>
<text x="17" y="115.5">DATA_SWITCH_OUT</text>
<text x="20.2" y="118">SH/LD_SWITCH</text>
</g>
</svg>
